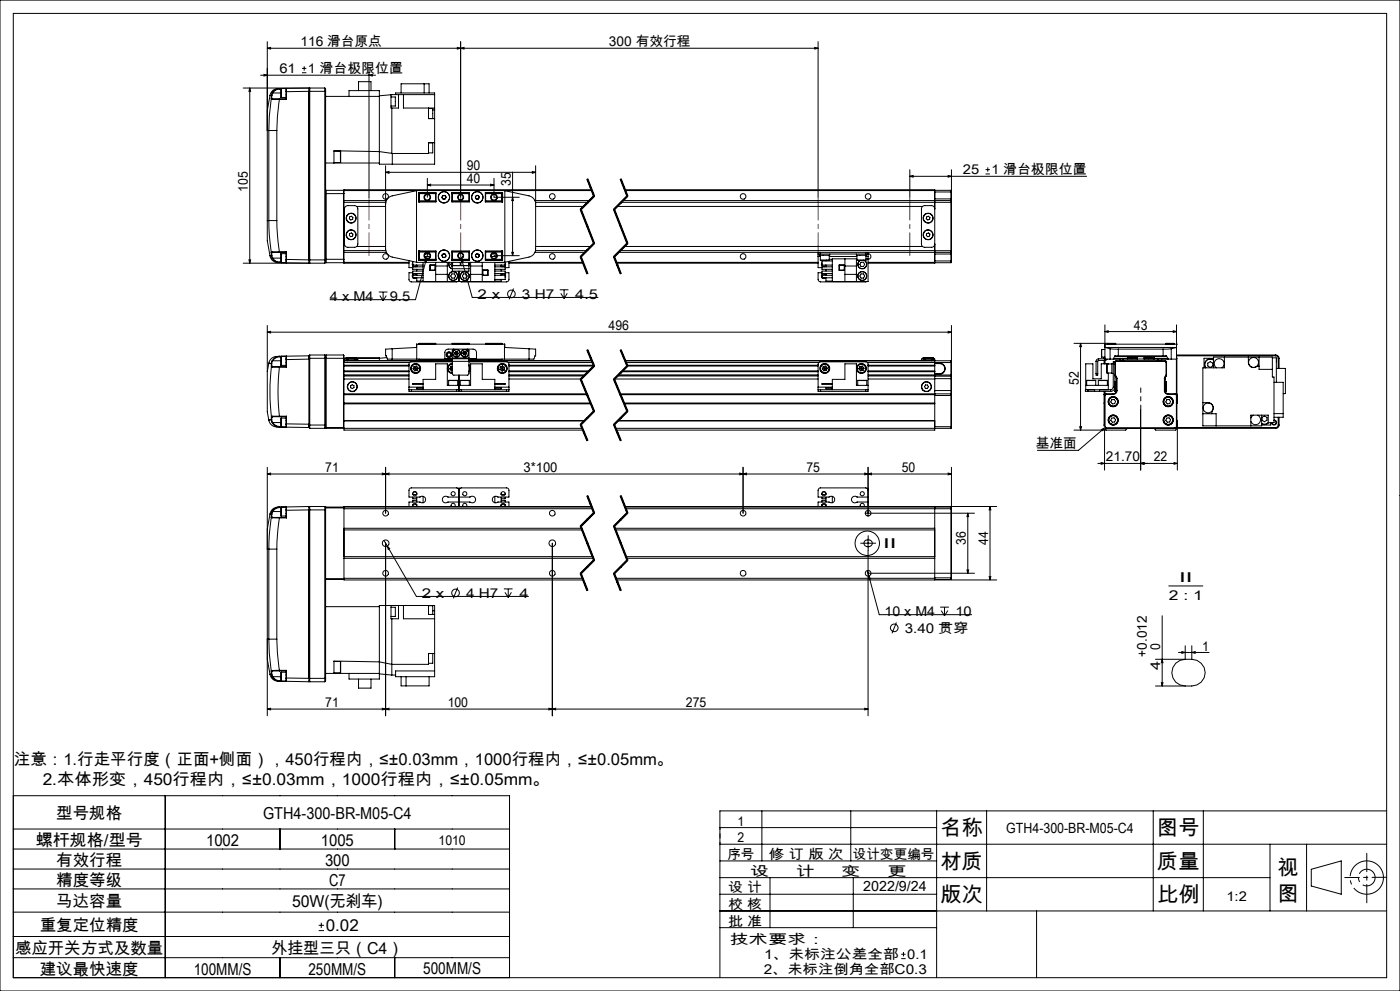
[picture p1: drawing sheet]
<svg xmlns="http://www.w3.org/2000/svg" width="420mm" height="297mm" viewBox="0 0 420 297" stroke-linecap="round" stroke-linejoin="round" font-family="sans-serif">
<g fill="none" stroke="#000" stroke-width=".3">
<path d="M0 0h420v297h-420zM4 4h412v289h-412zM80.2 14.5l1-.3v.5zM80.2 14.5h165.2M80.2 12.5v53.6M91.3 19.9v1.3M137.2 14.2l1 .3-1 .2zM138.2 12.5v46.6M138.2 14.5l1-.3v.5zM244.4 14.2l1 .3-1 .2zM245.4 12.5v46.6M73 26.4h24.4"/>
<path d="M74.9 26.4l.3 1h-.5zM74.9 26.4v52.5M78.2 22.5h34.5M79.2 22.3l1 .2-1 .3zM80.6 39.1h2.4M80.6 39.1v27M81 28.6l-.8 4.5v6h.4M81 28.6l.4 .1M81.4 29.5l-.6 5.4-.2 4.2M81.4 29.5l.3 .3M81.4 28.7v.8M81.5 29.4l.3 .2"/>
<path d="M81.5 29.4l-.1 .1M81.6 28.6l-.1 .8M81.6 28.6l-.2 .1M81.7 29.8h2.1M81.7 27.8l-.3 .9M81.7 27.8l.1 .1M81.8 29.6h2M81.8 29.6l-.1 .2M81.8 27.9l-.2 .7M81.8 27.9h2.5M83 39.1v27M83.8 26.5h-.2a2.53 2.53 0 0 0-2.6 2.1"/>
<path d="M83.8 29.8l-.6 5.2-.2 4.1M83.8 26.5l8.9-.1v1M83.8 29.6v.2M83.8 26.5l-1.1 .3-1 1M83.8 26.5v.2M83.8 26.7l-.8 .1-1.2 1.1M83.8 29.8h2.1M83.8 29.6h2M83.8 26.7h.5M84.3 26.5v2.7M84.3 26.5h1.5v3.1M84.3 29.2h1.5"/>
<path d="M85.8 26.6l.1-.1v1M85.8 27.5h.1M85.8 29.6l.1 .2M85.9 27.5v2.3M90.6 21.8h1.3M90.6 20.5h1.3M92.7 26.6l.2-.2v52.5l-.2-.3M92.7 27.4v50.5M92.7 27.4l-6.8 .1M92.7 27.4h5M97.4 26.4l.3 .2v.8M97.4 26.4v52.5"/>
<path d="M97.7 27.4v30.6M97.7 28.9h16.1M104.7 28.9v-1.7h9.1v22h16.6v-13.6M107.6 27.2v-2.7h3.7v2.7M110.7 22.5l1-.2v.5zM110.7 20.5v38.6M117.3 29.1h1.3v2.7h-1.3M117.3 28.4l-3.5 .3M117.5 32.4v13.6M118.7 28.4v-.5h11.7v5M119.6 28.4v4h-2.3v-4M120.3 27.9v-2.8h8.4v2.8"/>
<path d="M121 28.4v4h9.4M127.2 25.1v2.8M128.6 32.5h1.2v3M128.6 32.4v3.1l1.8 .1M129.8 32.9h.6M130.4 32.9v2.7M130.4 28.4h-13.1M97.7 58v19.7M97.7 48.9h16.1M97.7 58h5.5M97.8 57v21.7M97.8 57h5.2"/>
<path d="M97.8 57l-.1 .2M100.2 48.7h1.9M100.2 45.3h1.9M102.1 45.3v3.4M103 57v21.7M103 57l.2 .2M103.2 57.2v.8M103.2 57.1v.1M103.2 58v19.7M103.2 57.1h74.4M115.7 51.6l1-.2v.5zM115.7 49.7v24.9l.2 1 .5 .7 .8 .6 7.8 1.7"/>
<path d="M115.7 51.6h45M117.5 46h.2M117.5 46l-3.7-.6-13.6-.2v3.7M117.7 46v3.2M125 57.1l-7.8 1.7-1.1 1-.4 1.3M125 57.1v21.5M125 57.1h.1M125.6 57.7h5.2v2.8h-5.2zM125.7 58v2.5M125.7 58h5M125.8 57.9v2.5M125.8 57.9h5"/>
<path d="M125.8 57.9l-.1 .1M128.2 55.5l1-.3v.5zM128.2 53.4v5.7M128.2 55.5h20M128.6 42.8h1.2v3h-1.2M130.4 42.8h-1.8v3.2h-10.9M130.7 57.9v2.5M132.6 59.2l.4 .5M132.9 58.7l-.3 .5M133.4 58.6l-.5 .1M133.4 58.6l.4 .5M133.5 59.6l-.5 .1"/>
<path d="M133.8 59.1l-.3 .5M135.6 57.7h5.2v2.8h-5.2zM135.6 57.9h5.2M135.7 57.9v2.5M135.7 58h5M140.7 57.9v2.5M142.6 59.1l.2 .5M142.8 59.6l.6 .1M142.9 58.6l-.3 .5M142.9 58.6l.6 .1M143.5 58.7l.3 .5M143.8 59.2l-.4 .5"/>
<path d="M145.6 57.7h5.2v2.8h-5.2zM145.6 57.9h4.9M145.7 57.9v2.5M145.7 58h5M147.2 55.2l1 .3-1 .2zM148.2 53.4v5.7h7.6M150.5 57.9v2.6M150.5 57.9l.2 .1M150.7 58v2.5M151.3 57.1h.1M151.4 57.1l7.8 1.7 1.1 1 .4 1.3M151.4 57.1v21.5"/>
<path d="M153.8 59.1l.2 1h-.5zM153.8 51.6v25M159.7 51.4l1 .2-1 .3zM160.7 49.7v24.9l-.2 1-.5 .7-.8 .6-7.8 1.7M176 53.7l2 5.1M176.2 53.7l2 5.1-4 4 4 10.1-4 4 2 5.1M176.4 53.6l1 2.6M177.4 56.2l1 2.5zM177.4 56.9h-74.2v.2M178.1 58.6l-4 4M178.3 58.9l-4 4M186 53.7l2 5.1"/>
<path d="M186.2 53.7l2 5.1-4 4 4 10.1-4 4 2 5.1M186.4 53.6l2 5.1M187.4 56.9h93v2.7M188.1 58.6l-4 4M188.3 58.9l-4 4M272.9 52.8l1-.2v.5zM272.9 50.9v8.2M272.9 52.8h53.1M280.4 59.6v.5M280.4 59.6h5v.7M284.4 52.6l1 .2-1 .3zM285.3 57v3.1"/>
<path d="M285.3 57l.1 .5h-5M285.3 57l-97.8 .1M285.4 50.9v24.2M295.7 52.1h1.3M295.7 50.8h1.3M296.3 50.2v1.3M73 78.9h24.4M74.7 77.9h.5l-.3 1zM80.2 66.1v6l.8 4.6M80.2 66.1h.4M80.6 66.1l.2 4.3 .6 5.3M80.6 66.1h2.4"/>
<path d="M81 76.7a2.49 2.49 0 0 0 2.8 2M81.4 75.7l.1 .1M81.4 75.7v.9M81.4 76.6h.2M81.4 76.6l.3 .8M81.4 76.6l-.4 .1M81.5 75.8l.1 .8M81.6 76.6l.2 .8M81.7 75.5l-.3 .2M81.7 75.5l.1 .1M81.7 77.4a2.53 2.53 0 0 0 2.1 1.3M81.8 75.6h2"/>
<path d="M81.8 75.6l-.3 .2M81.8 77.4h-.1M81.8 77.4l.6 .6 1.4 .6M81.8 77.4h2.5M83 66.1l.2 4.1 .6 5.3M83.8 75.5h-2.1M83.8 75.5v.1M83.8 78.6v.1M83.8 75.6h2M83.8 75.5h2.1M83.8 78.7l2.1 .1M83.8 78.6h.5"/>
<path d="M84.3 76v2.7M84.3 76h1.5M85.8 77.7h.1M85.8 78.6l.1 .2M85.8 75.6v3.1h-1.5M85.9 77.7v1.1M85.9 75.5l-.1 .1M85.9 75.5v2.2M85.9 77.7l6.8 .2M92.7 77.9v1l-6.8-.1M92.7 77.9h5M97.7 77.7v.9l-.3 .3"/>
<path d="M97.7 77.7h5.5M97.7 78.6l.1 .1M97.8 78.7h5.2M103.2 72.9l.2 .6M103.2 78.6v.3h19.5M103.2 77.7v.9M103.2 78.6h.1M103.2 60.6h12.5M103.2 60.1h12.7M103.2 75.6h12.7M103.2 75.1h12.5M103.2 78.6h19.5"/>
<path d="M103.2 78.6l-.2 .1M103.4 62.2l-.2 .7M103.6 61.9l.5-.3h2.2a1.02 1.02 0 0 1 1.1 1v10.5a1.02 1.02 0 0 1-1.1 1h-1.9a1.02 1.02 0 0 1-1.1-1v-10.5zM104.9 70l.5-.2 .5 .4-.1 .5-.6 .2-.4-.3zM104.9 65l.5-.2 .5 .4-.1 .5-.6 .2-.4-.3zM107 61.9h8.7M107 73.9h8.7M122.7 78.1v2.1h1.1M123.8 78.7l-.1 .8 .5 .5M123.8 78.4v1M123.8 79.4h3.1M123.9 79.4a.61 .61 0 0 0 .5 .5 .61 .61 0 0 0 .6-.5v.6"/>
<path d="M125 78.6h26.3M125 79.7l-.4 .3M125.6 76.5h.1M125.6 78h.4M125.6 60.1h.1M125.6 75.6h.1M125.6 76.1h.1M125.6 75.2h5.2v2.8h-5.2zM125.7 75.2v2.5M125.7 77.7h5M125.7 77.7l.1 .2M125.8 75.4v2.5"/>
<path d="M125.8 77.9h5M125.8 60.4h5M125.8 75.4l-.1 .1h5M125.8 75.4h5M125.9 60.4v.1M125.9 75.2v.2M126 78h.1M126 77.9v.1M126.9 78.6v5.8h21.5v-5.8M126.9 77.9v.1M126.9 80h-3.1v.7h3.1M127.4 76.9h1.6"/>
<path d="M127.5 76.1h1.3M127.9 77.6v1l-.5-.1zM128.4 75.6l-3.8 14.2h-25.6M129 79.4h1.6v1.6h-1.6zM129 79.5h1.5v1.5h-1.5zM130.7 75.4v2.6M130.7 78.6v5.8M130.7 79.7h3.5M130.7 60.2h-5l.1 .2M132.6 76.4l.2 .6M132.8 77l.5 .2M133.1 76.1l-.5 .3"/>
<path d="M133.1 76.1l.5 .1M133.6 76.2l.1 .6M133.7 76.8l-.4 .4M134.2 78.6v5.8M134.7 78.6a1.34 1.34 0 0 0 1 1.9M134.8 78.6l-.1 .1a1.32 1.32 0 0 0 1 1.8M135.6 75.2h5.2v2.8h-5.2zM135.6 78.6l-.4 .6 .5 .7M135.6 77.9h5.2M135.6 60.4h5.2M135.6 75.4h5.2M135.7 75.4v2.6"/>
<path d="M135.7 78.6v1.9M135.7 77.7h5M135.7 60.2h5M135.7 75.5h5M135.8 79.6h2.3M135.8 78.6v1M136.2 77.9v.1M137.9 75.8l.5 1.7M138.1 78.6v1M138.3 79.6h2.3M138.3 78.6v1M138.4 77.5l.5 .9-.4 .1z"/>
<path d="M138.4 77.5l3.3 11.6h37.7M140.2 77.9v.1M140.6 78.6v1M140.7 78.7v1M140.7 78.9v.7M140.7 75.4v2.6M140.7 78.6v1.9M141.2 78.6v5.8M141.2 79.7h3.5M142.7 76.9l.5 .3M142.7 76.3v.6M143.2 76.1l-.5 .2"/>
<path d="M143.2 76.1l.5 .2M143.7 76.9l-.5 .3M143.7 76.3v.6M144.7 78.6v5.8M145.6 77.9h4.9M145.6 75.2h5.2v2.8h-5.2zM145.6 75.4l5.1 .1h-5M145.7 75.4v2.5M145.7 77.7h5M145.7 60.2h5l-5.1 .2M147.4 76.9h1.6M147.5 76.1h1.3"/>
<path d="M148.2 76.6h7.6M148.4 77.9v.1M148.4 78.7h3.2v.7M148.4 80h3.2v.7h-3.2M148.4 79.4h3.2M149.3 78h.1M149.3 78h1.5M149.3 77.9v.1M150.4 79.7l.3 .3M150.4 78.6h.1M150.5 75.2v2.7M150.7 75.2v2.5"/>
<path d="M150.7 60.1h.1M150.7 75.6h.1M150.7 76.1h.1M150.7 76.5h.1M150.7 77.7l-.2 .2M150.8 78.6l-.2 .1M151.1 78.6l.2 .1M151.4 78.6l.1 .1M151.4 78.6h-.1M151.5 79.4a.61 .61 0 0 1-.6 .5 .61 .61 0 0 1-.5-.5v.6M151.6 78.7l.1 .8-.6 .5M151.6 79.1v.3"/>
<path d="M152.7 78.9h22.2M152.7 78.3v1.9h-1.1M152.7 78.6h22.1M153.5 75.6h.5l-.2 1zM160.5 60.1h16.3M160.5 75.6h15M160.7 60.6h15.7M160.7 75.1h15.4M160.7 61.9h14.4M160.7 73.9h16.6M174 62.8l4 10.2M174 77l2 5.1"/>
<path d="M174.4 62.7l4 10.2M174.4 76.9l2 5.1M178.1 72.8l-4 4M178.3 73.1l-4 4M184 62.8l4 10.2M184 77l2 5.1M184.4 62.7l4 10.2M184.4 76.9l2 5.1M184.9 78.6h60.5M185 78.9h60.4M185.1 61.9h91.7M185.5 75.6h60.7"/>
<path d="M186.1 75.1h94.3v.5M186.9 60.1h98.4M187.3 73.9h89.5M188.1 72.8l-4 4M188.3 73.1l-4 4M245.4 76.1h.8M245.4 76.1v.8M245.4 75.6v.5M245.4 76.9v3.3h1.2M245.4 76.9h.7M245.9 76.1v.4h3v-.4M246.1 78h2.7"/>
<path d="M246.1 76.5v1.5M246.2 75.6v.5M246.2 75.6h13.5M246.2 76.1h13.5M246.6 78.7l-.1 .8 .5 .5M246.6 79.4a.61 .61 0 0 0 .6 .5 .61 .61 0 0 0 .6-.5M246.6 79.4h3.1M246.6 79.1v.3M247.8 79.7l-.4 .3M247.8 78v.2M247.8 79.4v.6M248.8 76.5v1.5"/>
<path d="M248.8 77.7h.9M248.8 76.9h8.3M249.7 78.2h-3.1v1.2M249.7 80h-3.1v.7h3.1M251.7 79.4h1.6v1.6h-1.6zM251.8 79.5h1.5v1.5h-1.5M253.5 77.6v6.8M253.5 79.7h3.4M256.9 76.1v.4h3v-.4M256.9 77.6v6.8M257.1 78h2.7M257.1 76.5v1.5"/>
<path d="M258.1 78a1.35 1.35 0 0 0-.5 2.1 1.35 1.35 0 0 0 2.1 0 1.35 1.35 0 0 0-.4-2.1M258.2 78a1.29 1.29 0 0 0-.5 2 1.29 1.29 0 0 0 2 0 1.29 1.29 0 0 0-.5-2M258.3 78.6h.7l.4 .6-.4 .7h-.7l-.3-.7zM259.7 76.1h.7M259.7 75.6h25.6M259.7 75.6v.5M259.8 76.5v1.5M259.8 77.6h.6M259.8 76.9h.6M260.4 76a.85 .85 0 0 1 .9 .9 .85 .85 0 0 1-.9 .8M260.4 76.1v.8M260.4 75.6v.5"/>
<path d="M260.4 76.9v7.5h-10.7v-6.8h7.4M260.4 78.6h20M278 70l.5-.2 .5 .4-.1 .5-.6 .2-.4-.3zM278 65l.5-.2 .5 .4-.1 .5-.6 .2-.4-.3zM280.4 62.6a.96 .96 0 0 0-1-1h-2a.96 .96 0 0 0-1 1v10.5a.96 .96 0 0 0 1 1h2a.96 .96 0 0 0 1-1M280.4 60.1v.5M280.4 78.6v.3h-20M280.4 75.1v.5M280.4 75.6v.5M280.4 60.6v14.5M280.4 76.1v2.5M280.4 78.2h5"/>
<path d="M280.4 76.1h5M280.4 75.1h5M280.4 78.7h4.9M285.3 60.1v15.5M285.3 75.6v3.1M285.3 60.1l.1 .2M285.4 60.3v.3h-99.1M285.4 75.1v.4M285.4 75.5v.6M285.4 78.2l-.1 .5M285.4 76.1v2.1M285.4 75.5l-.1 .1"/>
<path d="M80.2 99.6l1-.3v.5zM80.2 97.5v13.9M80.2 99.6h205.2M113.6 87.5h2.6M113.9 88.6l1 1.5M114.9 87.5v2.6M115.9 88.6l-1 1.5M123.8 81.7h-1.1v2.3l.7 .5 13.9-.1M123.8 82.5v.8h3.1M123.8 82.5h3.1M123.9 83.3a.73 .73 0 0 0 1.1 0v.9h1.9M124.1 83.3h.7"/>
<path d="M124.2 82l-.5 .4 .1 .8M124.6 82l.4 .3M125 82v.5a.61 .61 0 0 0-.6-.4 .61 .61 0 0 0-.5 .4M125 80.7v.5M126.9 81.2h-3.1v.8h3.1M130.7 82.2h3.5M135.6 82.1h.7l.4 .6-.4 .7h-.7l-.4-.7zM135.7 80.5v.8h5v-.8M135.7 80.5h5M137.7 81.3v3.1M139.1 82.1h.7l.4 .6-.4 .7h-.7l-.4-.7zM141.2 82.2h3.5"/>
<path d="M144.8 80.9h1.6v1.6h-1.6zM144.9 81v1.5M146.3 81v1.5M148.4 81.2h3.2v.8h-3.2M148.4 82.5h3.2v1.2h-3.2M150.4 82v.5a.61 .61 0 0 1 .5-.4 .61 .61 0 0 1 .6 .4M150.4 80.7v.5M150.4 83.7v.5h-2M150.7 82l-.3 .3M151.1 82l.6 .4-.1 .8M151.6 81.7h1.1l-.1 2.3-.7 .5-13.8-.1M151.6 82.5v.4"/>
<path d="M154.1 86.5l-1.3 3.2M167.9 86.9h2.6M168.2 87.9l1 1.6M169.2 86.9v2.6M170.2 87.9l-1 1.6M246.6 81.7h-1.2v2.2l.2 .3 .6 .3 13.9-.1M246.6 82.5a.61 .61 0 0 1 .6-.4 .61 .61 0 0 1 .6 .4M246.6 82.5v.8M246.6 83.3h3.1M246.6 82.5h3.1M246.6 82.5v.4M246.6 83.3a.73 .73 0 0 0 1.1 0"/>
<path d="M246.8 83.3h.7M247 82l-.5 .4 .1 .8M247.4 82l.4 .3M247.8 80.7v.5M247.8 82v.5M247.8 83.3v.9h1.9M249.7 81.2h-3.1v.8h3.1M253.5 82.2h3.4M258.3 82.1h.7l.4 .6-.4 .7h-.7l-.3-.7zM284.4 99.3l1 .3-1 .2zM285.4 97.5v14.9M331.5 99.4l1-.3v.5z"/>
<path d="M331.5 97.4v11.6M331.5 99.4h21.5M352 99.1l1 .3-1 .2zM353 97.4l-.1 20.6M80.2 111.4v12l.4 2.5M80.6 108.9h.1M80.6 108.9l.8 .1M80.6 108.9l-.4 2.5M81.4 109v.8M81.4 109.8a67.8 67.8 0 0 0 0 15.2M81.4 109.8l.3 .2M81.5 109l.1 .7"/>
<path d="M81.5 109h-.1M81.6 109.7l.2 .2M81.6 109.7l-.2 .1M81.7 110h2.1M81.7 108.1l-.3 .9M81.7 108.1h.1M81.8 108.1l-.3 .9M81.8 108.1h2.5M81.8 109.9h2M81.8 109.9l-.1 .1M83 106.8a2.44 2.44 0 0 0-2.4 2.1M83.8 110a64.1 64.1 0 0 0 0 14.7"/>
<path d="M83.8 109.9v.1M83.8 106.8a2.45 2.45 0 0 0-2.1 1.3M83.8 106.8h-.7M83.8 106.8v.1M83.8 106.9l-.8 .2-1.2 1M83.8 110h2.1M83.8 109.9h2M83.8 106.9h.5M84.3 106.8v2.7M84.3 106.8h1.5v3.1M84.3 109.5h1.5M85.8 106.9l.1-.2v1.1"/>
<path d="M85.8 107.8h.1M85.8 109.9l.1 .1M85.9 107.8v2.2M92.7 106.6v1M92.7 106.6v.8h11.1M92.7 107.6l-6.8 .2M92.7 107.6v19.5M92.7 106.6l-8.9 .2M92.9 106.4v22M92.9 106.4h4.5M92.9 106.4l-.2 .2M97.4 106.4v22"/>
<path d="M97.4 106.4l.3 .2M97.8 106.4l-.1 21M97.8 106.4v21.7M97.8 106.4h5.2M103 106.4v21.7M103 106.4l.2 11.6M103.2 118v.3M103.2 108.1h1.2M103.2 118.3v10.6h71.7M103.2 108.1h32.5M103.2 118.3h72.9M103.2 118h72.8"/>
<path d="M103.2 111.4h19.5M103.2 111.3h19.5M103.2 109.5h19.5M103.2 109.6h19.5M103.2 109.7h19.5M103.2 111.2h19.5M103.2 108.7h19.7M103.2 112.4h19.5M103.2 112.7h19.5M103.2 113.6h19.5M103.8 107.3h3.1M103.8 107.5l.1 .1"/>
<path d="M103.8 107.5h3.1M103.8 107.3v.2M104.2 108.1h.1M104.4 107.6h-1.1v.5M104.4 107.6h1.9M104.4 108.1h1.9M104.4 107.6v.5M105.2 115.6l.5-.3 .5 .3v.6l-.5 .2-.5-.2zM106.3 107.6h1.1v.5M106.3 108.1h29.4M106.3 107.6v.5M106.8 107.2h7v.9"/>
<path d="M106.9 107.5l-.1 .1M106.9 107.3v.2M116.1 107.2l-2.3 .2h-6.9M117.7 104.5l-2 .1v2h.2a.89 .89 0 0 0 .3 1 .89 .89 0 0 0 1 0h18.5M117.7 104.5v3.6M117.7 104.5l7.3-.4v-1h26.4v1l7.3 .4M122.7 116.8v.5h.7M122.7 116.8h.7M122.7 116v.8M122.7 116h4.2M123.4 116.8h13.5M123.4 117.3h13.5"/>
<path d="M123.4 116.8v.5M123.9 110.5l.5 .6M124.2 109.8l-.3 .7M124.2 109.8l.5 .7M124.7 110.5l-.3 .6M124.7 110.5l.4 .6M124.7 110.5h-.8M125 109.7l.4 .6M125 109.7l-.8 .1M125 109.7l-.3 .8M125 103.1v4.5M125.1 111.1h-.7"/>
<path d="M125.4 110.3l-.3 .8M125.4 110.3l-.7 .2M125.7 103h5M125.7 103v.1M125.7 107.6v.5M125.7 107.8h10M125.8 102.9h4.9v.2M125.8 102.9v.2M125.8 107.6v.5M125.8 102.9l-.1 .1M126.9 116.8v-3.1h3.8v-4.7h3.5v6.5h7v-6.5h3.5v4.7h3.7v3.1M126.9 116.1h-1.9v.4h1.9"/>
<path d="M126.9 115h-3.1l3.1 .1M133.5 107.6v-2a.96 .96 0 0 1 .9-1h7.5a.97 .97 0 0 1 1 1v2M133.5 107.5h2.2M134.6 114h2.7M134.6 114v1.5M134.9 110.5l.5 .6M135.3 109.8l-.4 .7M135.3 109.8l.4 .7M135.7 107.5v.8M135.7 107.3v.2M135.7 108.9a1.5 1.5 0 0 0-1.5 1.5 1.5 1.5 0 0 0 1.5 1.5M135.7 109.1a1.36 1.36 0 0 0-1.4 1.3 1.36 1.36 0 0 0 1.4 1.4"/>
<path d="M135.7 108.4l-12.7 .1-.3 .5v7M135.7 109.1a1.29 1.29 0 0 0-1.3 1.3 1.29 1.29 0 0 0 1.3 1.3M135.7 103.1v-.2h5v.2M135.7 107.3h5M135.7 107.5h5M135.7 108.3h5M135.7 108.3v3.6M135.7 109.8h-.4M135.7 111.1h-.3M135.7 110.5l-.3 .6M135.7 110.5h-.8M135.7 103h5"/>
<path d="M136.2 104.6l-.5 .5v2.2M136.4 105.8l.5 .1M136.4 105.8l.2 .5M136.6 106.3l.5 .1M136.7 105.3l-.3 .5M136.7 105.3l.6 .1M136.7 105.3l.2 .6M136.9 116.8h1.5M136.9 117.3h.8M136.9 105.9l-.3 .4M136.9 105.9l.2 .5M136.9 105.9l.6 .1"/>
<path d="M136.9 116.8v.5M137.3 114v1.5M137.3 105.4l.2 .6M137.3 105.4l-.4 .5M137.5 106l-.4 .4M137.7 117.3h.7M137.7 112.4v4.9M138.1 114h2.7M138.1 114v1.5M138.4 116.8h13.5M138.4 117.3h13.5M138.4 116.8v.5"/>
<path d="M138.9 105.8l.2 .5M138.9 105.8l.6 .1M139.1 106.3l.5 .1M139.2 105.3l-.3 .5M139.2 105.3l.6 .1M139.2 105.3l.3 .6M139.5 105.9l-.4 .4M139.5 105.9l.1 .5M139.5 105.9l.5 .1M139.8 105.4l.2 .6M139.8 105.4l-.3 .5M140 106l-.4 .4"/>
<path d="M140.2 104.6l.5 .5v2.2M140.7 107.5v.8M140.7 108.3v3.7l-.2 .4h-4.4l-.4-.5M140.7 107.3v.2M140.7 109.3l.1 .1a1.48 1.48 0 0 1-.1 2.1M140.7 109.5a1.3 1.3 0 0 1 0 1.8 1.44 1.44 0 0 0 0-1.7M140.7 108.4l11.7 .1 .3 .5v7M140.7 108.1h36.9M140.7 107.6h18M140.7 108.1h36.8M140.7 107.5h2.2M140.7 107.8h10"/>
<path d="M140.8 114v1.5M145.7 103h5M148.4 116.1h2v.4h-2M148.4 115h3.2l-3.2 .1M148.4 116h4.3M150 110.8l.6 .4M150.1 110l-.1 .8M150.1 110l.6 .5M150.5 102.9h-4.8v.2M150.5 102.9v.2M150.5 107.6v.5M150.5 102.9l.2 .1"/>
<path d="M150.7 110.5l.6 .4M150.7 110.5l-.1 .7M150.7 110.5l-.7 .3M150.7 103v.1M150.7 107.6v.5M150.7 109.7l-.6 .3M150.7 109.7l.7 .4M150.7 109.7v.8M151.3 110.9l-.7 .3M151.3 103.1v4.5M151.4 110.1l-.1 .8M151.4 110.1l-.7 .4"/>
<path d="M151.9 116.8h.8M151.9 116.8v.5M152.4 108.7h25.4M152.7 116.8v.5h-.8M152.7 116v.8M152.7 111.4h23.8M152.7 111.3h23.9M152.7 109.5h25.4M152.7 109.6h25.5M152.7 109.7h25.5M152.7 111.2h24M152.7 112.4h22.8"/>
<path d="M152.7 112.7h22.5M152.7 113.6h21.6M158.7 104.5l2 .1v2h-.2a.92 .92 0 0 1-.4 1 .92 .92 0 0 1-1 0h-.4M158.7 104.5v3.1M174 113.8l4 9.5M174.4 113.6l4 9.6M176 105l2 4.8M176.2 104.9l2 4.8M176.4 104.8l1 2.4M177.4 107.2l1 2.4zM178.1 109.6l-4 4M178.2 109.7l-4 4 4 9.6-4 4 2 4.7"/>
<path d="M178.3 109.8l-4 4M184 113.8l4 9.5M184.3 113.6h61.1M184.4 113.6l4 9.6M185.2 112.7h60.2M185.6 112.4h59.8M186 118h99.3M186 105l2 4.8M186.1 118.3h94.3M186.2 104.9l2 4.8-4 4 4 9.6-4 4 2 4.7M186.4 104.8l2 4.8M186.5 111.4h58.9"/>
<path d="M186.6 111.3h58.8M186.7 111.2h58.7M187.5 108.1h89.9M187.5 108.1h97.8M187.7 108.7h58M188.1 109.5h57.3M188.2 109.7h57.2M188.3 109.8l-4 4M245.4 116v-7l.5-.5 13.9-.1 .6 .6v8.3h-.7M245.4 116.8v.5h.8M245.4 116.8h.8M245.4 116v.8"/>
<path d="M245.4 109.6h-57.3l-4 4M245.4 116h4.3M246.2 116.8h13.5M246.2 116.8v.5M246.2 117.3h13.5M246.7 110.5l.4 .6M247 109.8l-.3 .7M247 109.8l.4 .7M247.4 110.5h-.7M247.4 110.5l-.3 .6M247.4 110.5l.5 .6M247.7 109.7l.5 .6"/>
<path d="M247.7 109.7l-.7 .1M247.7 109.7l-.3 .8M247.9 111.1h-.8M248.2 110.3l-.3 .8M248.2 110.3l-.8 .2M249.7 116.1h-1.9v.4h1.9M249.7 115h-3.1l3.1 .1M257.3 114h2.7M257.3 114v1.5M257.7 110.5l.4 .6M258 109.8l-.3 .7M258 109.8l.4 .7"/>
<path d="M258.4 110.5l-.3 .6M258.4 110.5l.5 .6M258.4 110.5h-.7M258.7 109.7l.5 .6M258.7 109.7l-.7 .1M258.7 109.7l-.3 .8M258.9 111.1h-.8M259.2 110.3l-.3 .8M259.2 110.3l-.8 .2M259.7 116.8h.7M259.7 116.8v.5M260 114v1.5"/>
<path d="M260.4 111.4h20M260.4 111.3h20M260.4 109.5h20M260.4 109.6h20M260.4 109.7h20M260.4 111.2h20M260.4 115.5h-3.5v-6.5h-3.4v4.7h-3.8v3.1M260.4 112.4h20M260.4 112.7h20M260.4 113.6h20M276.9 107.3h3M276.9 107.5l.1 .1"/>
<path d="M276.9 107.5h3M276.9 107.3v.2M277.4 107.6h-1v.5M277.4 108.1h3M277.4 107.6v.5M277.4 107.6h2M277.7 115.4h.5l.3 .5-.3 .5h-.6l-.2-.6zM279.4 107.6h1v4.8M279.4 107.6v.5M279.9 107.5v.1M279.9 107.5h.1M279.9 107.3v.2"/>
<path d="M280.4 113.6v4.7M280.4 112.7v.9M280.4 112.4v.3M280.4 118.3v10.6h-95.5M280.4 118.5h5M280.4 117h5M280.4 112.4h5M280.4 112.7h4.9M280.4 112h1.5M280.4 112.1h1.5M280.4 108.8h1.5M280.4 109h1.5"/>
<path d="M280.4 113.5h5M281.9 108.8a1.66 1.66 0 0 1 1.7 1.7 1.66 1.66 0 0 1-1.7 1.6M281.9 109a1.5 1.5 0 0 1 1.5 1.5 1.5 1.5 0 0 1-1.5 1.5M281.9 108.8v.2M281.9 112v.1M285.3 118v10.4M285.3 112.7v5.3M285.3 108.1v4.6M285.3 108.1l.1 .6h-25.2M285.3 118l.1 .2M285.4 118.2v.3M285.4 117v1.2"/>
<path d="M285.4 112.4v.2M285.4 112.6v.9M285.4 113.5v3.5M285.4 118.5v9.4M285.4 112.6l-.1 .1M324.2 102.9v26M324.2 102.9l.2 1h-.5zM325.7 116.8l-.1 .5h.8M325.7 116.8h7.5M325.7 115.5h6.8M326 114h2.7M326 114v1.5"/>
<path d="M326.4 117.3h2M326.4 116.8v.5M328.4 117.3h1.4M328.4 116.8v.5M328.7 114v1.5M328.8 111.9v.5h.5v-.5M328.8 108.3h.5M328.8 111.9h.5M328.8 108.3v3.6M329.3 108.3v3.6M329.5 114h2.7M329.5 114v1.5"/>
<path d="M329.6 107.5l-.7 .4-.1 .4M329.6 108l-.3 .3M329.6 107.5h1.9M329.6 107.5v.5M329.8 117.3h3.4M329.8 116.8v.5M330.5 104.7v2.3M330.5 107h1M330.5 104.7h1M331.2 107.4h.3M331.2 107.4v.1M331.2 108v1"/>
<path d="M331.2 117.3v10.1M331.3 107l-.1 .4M331.4 108v1M331.4 117.3v.8M331.4 118.5v9.4M331.4 118.5h.1M331.4 107v.5M331.5 118l-.3 .3M331.5 103.1h.1M331.5 118h2.5M331.5 107.6h1.5M331.5 103.1h21.5"/>
<path d="M331.5 117.3v.7M331.5 118.5v9.4M331.9 118.2l-.4 .3M331.9 118.2l-.3-.1-.2 .4M331.9 118.2h2.1M332.1 109.1v2.7zM332.1 107.6l-.5 .4h-2M332.1 111.8h1.5M332.2 103h2.5M332.2 103v.1M332.2 114v1.5M332.2 103l.2-.1v.2"/>
<path d="M332.5 109v.1M332.5 111.8v5M333 104.5l2.5 .1M333 107.6h1M333 104.5l-1.5-.4h21.5l-1.6 .4M333 104.5v3.1M333.2 116.8v.5M333.5 119.8l.7-.1 .5 .6-.3 .7h-.7l-.5-.5zM333.6 109.1l-3.2-.1v4.5h-2.5v-4.5h-2.2v7.8M334 108.9h-.4v3h.4M334 116l-.2 .4-.6 .4M334 107.6h2"/>
<path d="M334 116h.5M334 109.2h.5M334 109.2v6.8M334 118v.2M334 107.5h4.2M334.5 108.7v-.3h-.5v.8M334.5 116a1.33 1.33 0 0 1-1.3 1.3M334.5 108.7h.1M334.5 108.7v7.3M334.6 114.4v3M334.6 102.9h-12.4M334.6 114.4h.2"/>
<path d="M334.6 117.4h.2M334.6 106.9h15.2M334.6 102.9v.2M334.6 106.6v.3M334.6 102.9l.1 .1M334.6 112.4l.1 .2M334.6 112.7l.4 .8M334.6 112.4v.3M334.6 108.7v3.7M334.7 112.8l.2 .5-.1 4.1M334.7 106.6l-.1 .3M334.7 112.6l.4 .9"/>
<path d="M334.7 103v.1M334.7 112.6l-.1 .1M334.8 114.4l.1 .1M334.8 114.4v3M335 108.1l-.5 .2v.4M335 108.3l-.4 .4M335 117a.96 .96 0 0 1-1 1M335 108.1h14.5M335 117h.1M335 113.5h.1M335 108.3h14.5M335 108.1v.2"/>
<path d="M335 113.5v3.5M335.1 117a1.09 1.09 0 0 1-1.1 1.2M335.1 113.5v3.5M335.5 106.6h-.3a.99 .99 0 0 0-1.2 1M335.5 104.6h13.4M335.5 106.6h13.4M335.5 104.6v2M336 107.6v.5h1M336 107.6h1M336.2 108.1h.1M337 107.6h10.5M337 108.1h.2"/>
<path d="M337 107.6v.5M338.2 107.3h3M338.2 107.5l.1 .1M338.2 107.5h3M338.2 107.3v.2M341.2 107.5l-.1 .1M341.2 107.3v.2M343.2 107.3h3M343.2 107.5l.1 .1M343.2 107.5h3M343.2 107.3v.2M346.2 107.5l-.1 .1"/>
<path d="M346.2 107.5h4.2M346.2 107.3v.2M347.5 107.6h1M347.5 108.1h-.3M347.5 107.6v.5M348.2 108.1h.1M348.5 107.6v.5h-1M348.5 107.6h1.9M348.9 106.6h.3a.99 .99 0 0 1 1.2 1M348.9 104.6v2M349.3 117a1.09 1.09 0 0 0 1.1 1.2M349.3 117h.2"/>
<path d="M349.3 113.5h.2M349.3 113.5v3.5M349.4 108.1l.5 .2 .1 .4M349.5 108.3l.3 .4M349.5 117a.96 .96 0 0 0 .9 1M349.5 108.1v.2M349.5 113.5v3.5M349.6 114.4l-.1 .1M349.6 114.4v3M349.6 114.4h.2M349.6 117.4h.2M349.7 112.6l-.4 .9"/>
<path d="M349.7 103h2.5M349.7 103v.1M349.7 112.6l.1 .1M349.7 112.8l-.2 .7 .1 3.9M349.7 106.6l.1 .3M349.8 112.7l-.3 .8M349.8 112.4l-.1 .2M349.8 112.4h.2M349.8 108.7h.2M349.8 108.7v3.7M349.8 114.4v3M349.8 102.9h2.3"/>
<path d="M349.8 102.9v.2M349.8 106.6v.3M349.8 102.9l-.1 .1M350 112.4l-.2 .3M350 108.7v3.7M350 119.8l.7-.1 .5 .6-.3 .7h-.7l-.5-.5zM350.4 107.6h1M350.4 118h2.6M350.4 118.2h2.2M350.4 118v.2M351.4 104.5l-2.5 .1M351.4 107.6h1.6"/>
<path d="M351.4 104.5v3.1M352.1 102.9v.2M352.1 102.9l.1 .1M352.2 103v.1M352.6 118.2l.2-.1 .3 .4M352.6 118.2l.3 .3M352.9 118.5v9.4M352.9 118.5h.2M353 118l.2 .2-.1 2.7M353 103.1h.1M353 107l.1 .4M353 107.4h.1"/>
<path d="M353 106.4h29.7M353 106.6h29.7M353.1 107.4v10.7M353.1 118.5v9.4M362.3 108.8l.8-.4 .7 .4v.9l-.7 .4-.8-.4zM364.1 107.9a1.69 1.69 0 0 0-2.2 .1 1.69 1.69 0 0 0-.2 2.2 1.67 1.67 0 0 1 .2-2.1 1.67 1.67 0 0 1 2.2-.2M364.1 107.4h-2.9v2.8M364.1 110.2v-3.2h17.6v6h.5v13.7h-1.7M364.9 110.2a1.5 1.5 0 0 1-.3-2.2 1.5 1.5 0 0 1 2.3 0 1.5 1.5 0 0 1-.3 2.2M367.3 107v3.2h-6.4v17.4h17.6v-3.2M374.5 107v1.6a1.56 1.56 0 0 0 1 1.5 1.56 1.56 0 0 0 1.7-.4h.5M377.7 107v3.7h4"/>
<path d="M381.7 107.2h1.2v7.4M382.2 114.6h2.8v10.5h-2.8M382.7 106.6l.4 .1 .4 .7M382.7 106.4a1.02 1.02 0 0 1 1 1M382.7 106.4v.2M382.9 107.8v.6M382.9 110.4h2.7v7.6h-.6M383.5 107.4h.2M383.5 107.4v3M383.7 107.4v3M80.6 125.9a2.52 2.52 0 0 0 2.4 2.1M80.6 125.9h.1"/>
<path d="M81.4 125.8h.1M81.4 125.8l.3 .9M81.4 125.8l-.8 .1M81.4 125l.2 .1M81.4 125v.8M81.5 125.8l.3 .8M81.6 125.1l-.1 .7M81.7 124.7h2.1M81.7 124.7l-.3 .3M81.7 124.7l.1 .2M81.7 126.7a2.56 2.56 0 0 0 2.1 1.3M81.8 126.6l-.1 .1"/>
<path d="M81.8 126.6l.5 .7 1.5 .5M81.8 126.6h2.5M81.8 124.9h2M81.8 124.9l-.2 .2M83.1 128h.7M83.8 124.7v.2M83.8 127.8v.2M83.8 127.8h.5M83.8 124.7h2.1M83.8 128l8.9 .1M83.8 124.9h2M84.3 125.3v2.7"/>
<path d="M84.3 125.3h1.5M85.8 127h.1M85.8 124.9v2.9M85.8 127.8l-1.5 .2M85.9 127v1l-.1-.1M85.9 124.7l-.1 .2M85.9 124.7v2.3M85.9 127l6.8 .1M92.7 127.1v1M92.7 128.1l.2 .3M92.9 128.4h4.5M97.7 127.4h-5v.7"/>
<path d="M97.7 127.4v1h77M97.7 128.1l-.3 .3M97.8 128.1h5.2M97.8 128.1l-.1 .2M103 128.1l.2 .2M103.2 120.8h74M103.2 121h74.1M103.2 126.1h72.1M103.2 126h72.2M174 127.3l2 4.8M174.4 127.2l2 4.8M178.1 123.1l-4 4"/>
<path d="M178.3 123.4l-4 4M184 127.3l2 4.8M184.4 127.2l2 4.8M184.6 128.4h100.7M185.3 126.1h95.1M185.4 126h95M187.1 120.8h93.3M187.3 121h93.1M188.1 123.1l-4 4M188.3 123.4l-4 4M280.4 127.9h5M285.4 127.9l-.1 .5"/>
<path d="M323.9 127.9h.5l-.2 1zM329.4 138.9h23.8M330.3 138.6l1.1 .3-1.1 .2zM330.4 128.7l1-.4-.6 .8zM331.2 127.4l.2 .5M331.2 127.4h.2M331.2 120.8l.2 .1M331.4 128.3l-7.9 6.7h-12.3M331.4 127.9l.5 .5M331.4 127.9h.1M331.5 127.9l.4 .3M331.9 128.9l-.5-.5v12.5"/>
<path d="M331.9 128.4h20.7M331.9 128.2h20.7M331.9 128.2v.2M333.5 125.3l.7-.1 .5 .6-.3 .7h-.7l-.5-.5zM338.2 128.4l-.5 .5h-15.5M342.2 138.9l1-.3v.5zM342.2 122.8v18.1M346.2 128.4l.5 .5h6l.5-.5h29.5M350 125.3l.7-.1 .5 .6-.3 .7h-.7l-.5-.5zM352.2 138.6l1 .3-1 .2zM352.6 128.2v.2M352.9 127.9l-.3 .3"/>
<path d="M352.9 127.9h.2M353.1 127.9l-.5 .5M353.1 125.9l.1 15M353.2 128.1h29.5M360.9 120.7h1.5a1.58 1.58 0 0 1 1.5 .9 1.58 1.58 0 0 1-.3 1.7v.7M360.9 124h3.9v3.6M376 124.4l-.8 .9M377.3 124.4a1.51 1.51 0 0 1 .4 2.5 1.51 1.51 0 0 1-2.5-.6M378.6 125.1l.7-.4 .8 .4v.8l-.8 .5-.7-.5zM380.5 126.7v-2.3h-5.3v3.2M380.5 126.7a1.64 1.64 0 0 1-2 .2M380.6 126.7a1.65 1.65 0 0 1-2.1 .3"/>
<path d="M381.2 126.7v.7h-2.7M382.2 125.9a.77 .77 0 0 1 .8 .7 .77 .77 0 0 1-.7 .8 .77 .77 0 0 1-.8-.7M382.2 126a.62 .62 0 0 1 .6 .6 .62 .62 0 0 1-.5 .6 .62 .62 0 0 1-.7-.5M382.2 124h2.8M382.7 128.1v.3M383.5 127.4l-.4 .6-.4 .1M383.5 127.4h.2M383.5 125.1v2.3M383.7 127.4a1.02 1.02 0 0 1-1 1M383.7 125.1v2.3M80.2 142.1l1-.3v.5zM80.2 142.1h205.2"/>
<path d="M80.2 140v74.5M81 154.1l-.8 4.5v6h.4M81 154.1h.4M81.4 155l-.6 5.3-.2 4.3M81.4 155l.3 .2M81.4 154.1v.9M81.5 154.9l-.1 .1M81.5 154.9l.3 .2M81.6 154.1l-.1 .8M81.6 154.1h-.2M81.7 155.2h2.1M81.7 153.2l-.3 .9"/>
<path d="M81.7 153.2l.1 .1M81.8 155.1h2M81.8 155.1l-.1 .1M81.8 153.3l-.2 .8M81.8 153.3h2.5M83.8 152h-.2a2.53 2.53 0 0 0-2.6 2.1M83.8 155.2l-.6 5.3-.2 4.1M83.8 155.1v.1M83.8 152l-1.1 .2-1 1M83.8 152v.1M83.8 152.1l-.8 .2-1.2 1M83.8 155.2h2.1"/>
<path d="M83.8 155.1h2M83.8 152.1h.5M84.3 152v2.7M84.3 152l1.5 .1M84.3 154.7h1.5M85.8 152.9h.1M85.8 155.1l.1 .1M85.8 152.1v3M85.9 151.9v1M85.9 151.9l6.8-.1v1M85.9 151.9l-.1 .2M85.9 152.9v2.3"/>
<path d="M85.9 151.9l-2.1 .1M92.7 152.8v50.5M92.7 152.8l-6.8 .1M92.7 152.8h5M92.9 151.8v52.5M92.9 151.8h4.5M92.9 151.8l-.2 .3M97.4 151.8v52.5M97.4 151.8l.3 .3M97.7 152.1h.1M97.7 152.1v51.2M97.7 152.1h5.5"/>
<path d="M97.7 152.2h5.5M103.2 158.3h71.2M103.2 158.8h71.4M103.2 152.5h74.5M103.2 152h74.3M114.7 141.8l1 .3-1 .2zM115.7 142.1l1-.3v.5zM115.7 140v13.8M122.7 151.8v-1.3h3.2a1.03 1.03 0 0 0 1.5-.1 1.03 1.03 0 0 0 0-1.4 1.03 1.03 0 0 0-1.5 0h-3.2l.1-2.5 .5-.3h13.8l.4 .2 .2 .6 .2-.6 .4-.2h13.8l.5 .3 .1 2.5h-3.3a1.03 1.03 0 0 0-1.4 0 1.03 1.03 0 0 0 0 1.4 1.03 1.03 0 0 0 1.4 .1h3.3v1.3M123.8 147.8v.3M123.8 149v.5h1.2M123.8 151.3v.4"/>
<path d="M123.9 151.2h1.1M123.9 148.2h1.1M123.9 151.8a.61 .61 0 0 1 .5-1 .61 .61 0 0 1 .6 1M124.1 147.4h.7M125 147.8v.3M125 149v1.5M125 151.3v.4M125 150h-1.2v.5M126.9 148.8v1.9M132.9 149.2a1.35 1.35 0 0 1 1.5-.2h6.5a1.03 1.03 0 0 1 1.5 0 1.03 1.03 0 0 1 0 1.4 1.03 1.03 0 0 1-1.5 .1h-6.5a1.02 1.02 0 0 1-1.3-.1 1.02 1.02 0 0 1-.2-1.2zM135.4 151.8a.61 .61 0 0 1 .5-1 .61 .61 0 0 1 .6 1M137.3 146.3h.8"/>
<path d="M137.7 146.3v5.5M138.9 151.8a.61 .61 0 0 1 .5-1 .61 .61 0 0 1 .5 1M148.4 148.8v1.9M150.4 147.8v.3M150.4 149v1.5M150.4 151.3v.4M150.4 150h1.2v.5M150.4 151.2h1.1M150.4 148.2h1.1M150.4 151.8a.61 .61 0 0 1 .5-1 .61 .61 0 0 1 .5 1M151.6 147.8v.3M151.6 149v.5h-1.2"/>
<path d="M151.6 151.3v.4M174 157.8l4 10.1M174.4 157.6l4 10.2M176 148.7l2 5.1M176.2 148.6l2 5.1-4 4 4 10.2-4 4 2 5.1M176.4 148.6l2 5M177.4 151.8h-74.2v22h71.7M178.1 153.6l-4 4M178.3 153.8l-4 4M184 157.8l4 10.1M184.4 157.6l4 10.2M184.4 158.3h96"/>
<path d="M184.6 158.8h95.8M186 148.7l2 5.1M186.2 148.6l2 5.1-4 4 4 10.2-4 4 2 5.1M186.4 148.6l2 5M187.4 151.8h111.6M187.5 152h97.8M188.1 153.6l-4 4M188.3 153.8l-4 4M221.9 141.8l1 .3-1 .2zM222.9 140v13.8M222.9 142.1l1-.3v.5zM246.6 147.8v.3"/>
<path d="M246.6 149v.5h1.2M246.6 151.3v.4M246.6 151.2h1.2M246.6 148.2h1.2M246.7 151.8a.61 .61 0 0 1 .5-1 .61 .61 0 0 1 .5 1M246.8 147.4h.7M247.8 147.8v.3M247.8 149v1.5M247.8 151.3v.4M247.8 150h-1.2v.5M249.7 148.8v1.9M258.2 151.8a.61 .61 0 0 1 .5-1 .61 .61 0 0 1 .5 1"/>
<path d="M259.4 141.8l1 .3-1 .2zM259.6 153.8h32.7M260.1 146.3h.3M260.4 142.1l1-.3v.5zM260.4 147l-.1-.5-.5-.3h-13.8l-.4 .2-.2 .4v2.2h3.3a1.03 1.03 0 0 1 1.4 0 1.03 1.03 0 0 1 0 1.4 1.03 1.03 0 0 1-1.4 .1h-3.3v1.3M260.4 149h-3.2a1.03 1.03 0 0 0-1.5 0 1.03 1.03 0 0 0 0 1.4 1.03 1.03 0 0 0 1.5 .1h3.2M260.4 140v14.7M280.4 151.8v22M284.4 141.8l1 .3-1 .2zM285.3 152v21.7M285.3 152l.1 .5h-97.7M285.4 140v33.2"/>
<path d="M290.3 153.8l.3 1h-.5zM290.3 153.8v18M297 151.8l.3 1h-.5zM297 151.8v22M80.6 164.6h2.4M80.6 164.6v27M83 164.6v27M97.7 173.5h5.5M97.7 173.4h5.5M103.2 173.3h71.6M103.2 167.3h74.8M103.2 166.8h74.6"/>
<path d="M115.2 162l1 1.7M115.7 162.8v51.7M116.2 163.7l.7 .7-.4 .3zM116.2 163.7l8.7 15h33.6M137.3 176.1l-1.3 3.2M151.2 176.5h2.6M151.5 177.5l1 1.6M152.5 176.5v2.6M153.4 177.5l-.9 1.6M165.7 162.8v51.7M174 171.9l2 5.1M174.4 171.8l2 5.1"/>
<path d="M178.1 167.8l-4 4M178.3 168l-4 4M184 171.9l2 5.1M184.4 171.8l2 5.1M184.7 173.3h95.7M185 173.8h114M187.8 166.8h92.6M188 167.3h92.4M188.1 167.8l-4 4M188.3 168l-4 4M259.2 162.8h2.5M259.5 162.1a1.19 1.19 0 0 1 1.6-.2 1.19 1.19 0 0 1 .3 1.6 1.19 1.19 0 0 1-1.6 .2 1.19 1.19 0 0 1-.3-1.6z"/>
<path d="M260.2 171l.5 1.6M260.4 165.1v49.4M260.4 161.6v2.5M260.4 171.8h31.9M260.7 172.6l.5 .9-.5 .2zM260.7 172.6l3.1 11.6h27.7M280.4 173.2h5M280.4 173.7h4.9M285.4 173.2l-.1 .5M290.1 170.8h.5l-.3 1zM296.8 172.8h.5l-.3 1zM350.6 175.6h10.3"/>
<path d="M80.6 191.6l.2 4.2 .6 5.4M80.6 191.6h2.4M80.6 191.6h-.4v6l.8 4.5M83 191.6l.2 4 .6 5.3M97.7 181.8h16.1M100.2 198.3h1.9M102.1 198.3v3.3M117.3 182h1.3v2.7h-1.3M117.3 181.5v4h2.3v-4M117.5 185.5v16.8M121 181.5v4h9.4M128.6 181.5v2.6h1.8"/>
<path d="M129.8 195.9v2.9h-1.2M129.8 181.5v2.6M129.8 183.1h.6M130.4 183.1v1M130.4 183.1v-1.6h-16.6v22h-9.1v-1.7M130.4 195.9h-1.8v3.2h-11.1l-3.7-.7-13.6-.3v3.7M130.4 184.1v18.7h-11.7v-1.7h11.7M268.9 186.5l-1.3 3.3M282 182h2.7M282.4 183l1 1.6M283.4 182v2.6M284.3 183l-.9 1.6"/>
<path d="M348.7 197.6l.2 1h-.5zM348.7 184.5v21.1M353.6 195.5h9.1M354.5 195.3l1.1 .2-1.1 .3zM355.6 193.5v4.1h-9M357.5 195.5l1.1-.2v.5zM357.5 193.5v4.1M80.2 212.5l1-.2v.5zM80.2 212.5h180.2M81 202.1a2.59 2.59 0 0 0 2.8 2M81.4 201.2l.1 .1M81.4 201.2v.8"/>
<path d="M81.4 202l.2 .1M81.4 202l.3 .9M81.4 202l-.4 .1M81.5 201.3l.1 .8M81.6 202.1l.2 .7M81.7 200.9l-.3 .3M81.7 200.9l.1 .2M81.7 202.9a2.53 2.53 0 0 0 2.1 1.2M81.8 201.1h2M81.8 201.1l-.3 .2M81.8 202.8l-.1 .1M81.8 202.8l.6 .7 1.4 .5"/>
<path d="M81.8 202.8h2.5M83.8 200.9h-2.1M83.8 200.9v.2M83.8 204v.1M83.8 200.9h2.1M83.8 201.1h2M83.8 204.1l2.1 .1M83.8 204h.5M84.3 201.5v2.6M84.3 201.5h1.5M85.8 203.2h.1M85.8 201.1v3h-1.5"/>
<path d="M85.8 204l.1 .2M85.9 203.2v1M85.9 200.9l-.1 .2M85.9 200.9v2.3M85.9 203.2l6.8 .1M92.7 203.3v1l-6.8-.1M92.7 203.3h5M92.7 204.1l.2 .2M92.9 204.3h4.5M97.7 203.3v.8l-.3 .2M97.7 201.8h16.1M100.2 201.6h1.9"/>
<path d="M107.6 203.5v2.7h3.7v-2.7M113.8 202l3.7 .3M114.7 212.3l1 .2-1 .3zM115.7 212.5l1-.2v.5zM117.5 202.3h1.2M120.3 202.8v2.8h8.4v-2.8M121.8 202.8v2.8M164.7 212.3l1 .2-1 .3zM165.7 212.5l1-.2v.5zM259.4 212.3l1 .2-1 .3zM348.4 204.6h.5l-.2 1zM355.6 205.6a4 4 0 0 1-4.1-4 4 4 0 0 1 4.1-4h1.9a4 4 0 0 1 4.1 4 4 4 0 0 1-4.1 4h-10.9"/>
<path d="M4 238.5h148.9v54.5M49.6 238.5v54.5M4 248.5h148.9M4 254.5h148.9M84 248.5v6M118.4 248.5v6M216 253h200M216 248h65M216 258h65M228.6 243v15M255.2 243v15M281 243v50"/>
<path d="M296 243v30M346 243v30M361 243v30M381 253v20M392 253v20M416 243h-200v50M4 260.5h148.9M4 266.4h148.9M4 273.4h148.9M95.6 278.9h1.6M95.6 277.3h1.6M96.4 276.5v1.6"/>
<path d="M216 278h65M216 273h200M216 263h165M216 268h65M231 263v15M256 263v15M311 273v20M393.4 260.5l9-2.5v10l-9-2.5zM4 280.7h148.9M4 287h148.9M84 287v6M118.4 287v6"/>
<path d="M270.4 287.3h1.3M270.4 286h1.3M271 285.3v1.3"/>
<circle cx="115.7" cy="58.9" r=".85"/>
<circle cx="128.2" cy="59.1" r="1.02"/>
<circle cx="128.2" cy="59.1" r=".82"/>
<circle cx="133.2" cy="59.1" r="1.72"/>
<circle cx="133.2" cy="59.1" r="1.68"/>
<circle cx="138.2" cy="59.1" r=".9"/>
<circle cx="138.2" cy="59.1" r=".74"/>
<circle cx="143.2" cy="59.1" r="1.67"/>
<circle cx="143.2" cy="59.1" r="1.72"/>
<circle cx="148.2" cy="59.1" r=".82"/>
<circle cx="148.2" cy="59.1" r="1.02"/>
<circle cx="165.7" cy="58.9" r=".84"/>
<circle cx="222.9" cy="58.9" r=".85"/>
<circle cx="260.4" cy="58.9" r=".85"/>
<circle cx="105.3" cy="70.4" r="1.5"/>
<circle cx="105.3" cy="65.4" r="1.5"/>
<circle cx="105.3" cy="65.4" r="1.42"/>
<circle cx="105.3" cy="70.4" r="1.42"/>
<circle cx="115.7" cy="76.9" r=".85"/>
<circle cx="128.2" cy="76.6" r="1.02"/>
<circle cx="128.2" cy="76.6" r=".82"/>
<circle cx="133.2" cy="76.6" r="1.67"/>
<circle cx="133.2" cy="76.6" r="1.72"/>
<circle cx="138.2" cy="76.6" r=".74"/>
<circle cx="138.2" cy="76.6" r=".9"/>
<circle cx="143.2" cy="76.6" r="1.69"/>
<circle cx="143.2" cy="76.6" r="1.72"/>
<circle cx="148.2" cy="76.6" r=".82"/>
<circle cx="148.2" cy="76.6" r="1.02"/>
<circle cx="165.7" cy="76.9" r=".84"/>
<circle cx="222.9" cy="76.9" r=".85"/>
<circle cx="278.4" cy="70.4" r="1.5"/>
<circle cx="278.4" cy="65.4" r="1.5"/>
<circle cx="278.4" cy="65.4" r="1.42"/>
<circle cx="278.4" cy="70.4" r="1.42"/>
<circle cx="135.9" cy="82.7" r="1.3"/>
<circle cx="135.9" cy="82.7" r="1.35"/>
<circle cx="139.4" cy="82.7" r="1.35"/>
<circle cx="139.4" cy="82.7" r="1.3"/>
<circle cx="153.4" cy="88.1" r="1.14"/>
<circle cx="258.7" cy="82.7" r="1.3"/>
<circle cx="258.7" cy="82.7" r="1.35"/>
<circle cx="105.7" cy="115.9" r="1.5"/>
<circle cx="105.7" cy="115.9" r="1.42"/>
<circle cx="124.7" cy="110.4" r="1.3"/>
<circle cx="124.7" cy="110.4" r="1.51"/>
<circle cx="124.7" cy="110.4" r="1.35"/>
<circle cx="134.7" cy="106.3" r=".75"/>
<circle cx="134.7" cy="106.3" r=".49"/>
<circle cx="134.7" cy="106.3" r=".84"/>
<circle cx="136.9" cy="105.9" r="1.1"/>
<circle cx="137" cy="105.9" r="1.16"/>
<circle cx="139.4" cy="105.9" r="1.15"/>
<circle cx="139.4" cy="105.9" r="1.1"/>
<circle cx="150.7" cy="110.4" r="1.29"/>
<circle cx="150.7" cy="110.4" r="1.5"/>
<circle cx="150.7" cy="110.4" r="1.35"/>
<circle cx="247.4" cy="110.4" r="1.51"/>
<circle cx="247.4" cy="110.4" r="1.36"/>
<circle cx="247.4" cy="110.4" r="1.29"/>
<circle cx="258.4" cy="110.4" r="1.3"/>
<circle cx="258.4" cy="110.4" r="1.51"/>
<circle cx="258.4" cy="110.4" r="1.35"/>
<circle cx="277.9" cy="115.9" r="1.43"/>
<circle cx="277.9" cy="115.9" r="1.51"/>
<circle cx="376.1" cy="108.6" r="1.49"/>
<circle cx="333.9" cy="125.9" r="1.52"/>
<circle cx="333.9" cy="120.4" r="1.52"/>
<circle cx="333.9" cy="120.4" r="1.38"/>
<circle cx="333.9" cy="125.9" r="1.37"/>
<circle cx="334" cy="120.4" r="1.32"/>
<circle cx="334" cy="125.9" r="1.32"/>
<circle cx="350.5" cy="125.9" r="1.52"/>
<circle cx="350.5" cy="120.4" r="1.52"/>
<circle cx="350.5" cy="120.4" r="1.38"/>
<circle cx="350.5" cy="125.9" r="1.37"/>
<circle cx="350.5" cy="120.4" r="1.33"/>
<circle cx="350.5" cy="125.9" r="1.33"/>
<circle cx="350.5" cy="120.4" r="1.5"/>
<circle cx="350.5" cy="125.9" r="1.5"/>
<circle cx="362.4" cy="122.3" r="1.51"/>
<circle cx="115.7" cy="153.8" r=".85"/>
<circle cx="124.4" cy="148" r=".62"/>
<circle cx="135.9" cy="148" r=".62"/>
<circle cx="139.4" cy="148" r=".62"/>
<circle cx="150.9" cy="148" r=".62"/>
<circle cx="165.7" cy="153.8" r=".85"/>
<circle cx="222.9" cy="153.8" r=".85"/>
<circle cx="247.2" cy="148" r=".62"/>
<circle cx="258.7" cy="148" r=".62"/>
<circle cx="260.4" cy="153.8" r=".85"/>
<circle cx="115.7" cy="162.8" r="1.01"/>
<circle cx="115.7" cy="171.8" r=".86"/>
<circle cx="136.7" cy="177.7" r="1.13"/>
<circle cx="165.7" cy="171.8" r=".86"/>
<circle cx="165.7" cy="162.8" r=".99"/>
<circle cx="222.9" cy="171.8" r=".86"/>
<circle cx="260.2" cy="162.8" r="3.7"/>
<circle cx="260.4" cy="171.8" r=".86"/>
<circle cx="268.3" cy="188.2" r="1.14"/>
</g>
<path d="M412.4 262.3a2.5 2.5 0 0 0-4.1-1.1 2.5 2.5 0 0 0 1 4.2 2.5 2.5 0 0 0 3.2-2.9l-.1-.2" fill="none" stroke="#000" stroke-width=".3" stroke-dasharray="30.5 1.3 1.3 1.3" stroke-dashoffset="24.5" stroke-linecap="butt"/>
<path d="M414.8 261.5a5 5 0 0 0-8.3-2 5 5 0 0 0 2.2 8.3 5 5 0 0 0 6.2-6l-.1-.3" fill="none" stroke="#000" stroke-width=".3" stroke-dasharray="30.5 1.3 1.3 1.3" stroke-dashoffset="16.7" stroke-linecap="butt"/>
<g fill="none" stroke="#000" stroke-width=".3" stroke-dasharray="6.3 1.3 1.3 1.3 5.1">
<path d="M176.2 53.7l2 5.1M178.2 58.8l-4 4M186.2 53.7l2 5.1M188.2 58.8l-4 4M174.2 76.9l2 5.1M178.2 72.9l-4 4M184.2 76.9l2 5.1M188.2 72.9l-4 4M176.2 104.9l2 4.8M178.2 109.7l-4 4M186.2 104.9l2 4.8M188.2 109.7l-4 4"/>
<path d="M174.2 127.3l2 4.7M178.2 123.3l-4 4M184.2 127.3l2 4.7M188.2 123.3l-4 4M176.2 148.6l2 5.1M178.2 153.7l-4 4M186.2 148.6l2 5.1M188.2 153.7l-4 4M174.2 171.9l2 5.1M178.2 167.9l-4 4M184.2 171.9l2 5.1M188.2 167.9l-4 4"/>
</g>
<path d="M174.2 62.8l4 10.1M184.2 62.8l4 10.1M174.2 157.7l4 10.2M184.2 157.7l4 10.2" fill="none" stroke="#000" stroke-width=".3" stroke-dasharray="6.3 1.3 1.3 1.3 5.1" stroke-dashoffset="5.3"/>
<path d="M174.2 113.7l4 9.6M184.2 113.7l4 9.6" fill="none" stroke="#000" stroke-width=".3" stroke-dasharray="6.3 1.3 1.3 1.3 5.1" stroke-dashoffset="5.6"/>
<path d="M259.2 162.8h-1M260.4 164v1M260.4 161.5v-1M261.7 162.8h1" fill="none" stroke="#000" stroke-width=".3" stroke-dasharray="30.5 1.3 1.3 1.3"/>
<path d="M342.2 116.3v6.5" fill="none" stroke="#000" stroke-width=".3" stroke-dasharray="30.5 1.3 1.3 1.3" stroke-dashoffset="29.1"/>
<path d="M410 255.7v14.9" fill="none" stroke="#000" stroke-width=".3" stroke-dasharray="30.5 1.3 1.3 1.3" stroke-dashoffset="25"/>
<path d="M403.4 263l12.6-.1" fill="none" stroke="#000" stroke-width=".3" stroke-dasharray="30.5 1.3 1.3 1.3" stroke-dashoffset="26.1"/>
<path d="M216 248v5" fill="none" stroke="#000" stroke-width=".3" stroke-dasharray="30.5 1.3 1.3 1.3" stroke-dashoffset="29.9"/>
<path d="M110.7 76.6v-17.5M138.2 76.6v-17.5M245.4 76.6v-17.5M272.9 76.6v-17.5" fill="none" stroke="#f00" stroke-width=".3" stroke-dasharray="30.5 1.3 1.3 1.3" stroke-dashoffset="23.6"/>
<g fill="#000">
<path d="M330.4 128.7l1-.4-.6 .8z"/>
<path d="M153.8 59.1l.2 1h-.5zM153.5 75.6h.5l-.2 1zM74.9 26.4l.3 1h-.5zM74.7 77.9h.5l-.3 1zM297 151.8l.3 1h-.5zM296.8 172.8h.5l-.3 1z"/>
<path d="M159.7 51.4l1 .2-1 .3zM115.7 51.6l1-.2v.5zM284.4 52.6l1 .2-1 .3zM272.9 52.8l1-.2v.5zM244.4 14.2l1 .3-1 .2zM138.2 14.5l1-.3v.5zM284.4 141.8l1 .3-1 .2zM260.4 142.1l1-.3v.5zM352.2 138.6l1 .3-1 .2zM342.2 138.9l1-.3v.5z"/>
<path d="M80.2 99.6l1-.3v.5zM284.4 99.3l1 .3-1 .2zM80.2 14.5l1-.3v.5zM137.2 14.2l1 .3-1 .2zM127.9 77.6l-.5 .9 .5 .1zM128.2 55.5l1-.3v.5zM147.2 55.2l1 .3-1 .2zM138.4 77.5l.1 1 .4-.1zM79.2 22.3l1 .2-1 .3zM110.7 22.5l1-.2v.5zM80.2 142.1l1-.3v.5zM114.7 141.8l1 .3-1 .2zM80.2 212.5l1-.2v.5zM114.7 212.3l1 .2-1 .3zM115.7 212.5l1-.2v.5zM164.7 212.3l1 .2-1 .3zM165.7 212.5l1-.2v.5zM259.4 212.3l1 .2-1 .3zM116.2 163.7l.3 1 .4-.3zM260.7 172.6v1.1l.5-.2zM330.3 138.6l1.1 .3-1.1 .2zM342.2 138.9l1-.3v.5z"/>
<path d="M331.5 99.4l1-.3v.5zM352 99.1l1 .3-1 .2z"/>
<path d="M323.9 127.9h.5l-.2 1zM324.2 102.9l.2 1h-.5z"/>
<path d="M115.7 142.1l1-.3v.5zM221.9 141.8l1 .3-1 .2z"/>
<path d="M222.9 142.1l1-.3v.5zM259.4 141.8l1 .3-1 .2z"/>
<path d="M290.3 153.8l.3 1h-.5zM290.1 170.8h.5l-.3 1z"/>
<path d="M348.7 197.6l.2 1h-.5zM348.4 204.6h.5l-.2 1z"/>
<path d="M357.5 195.5l1.1-.2v.5zM354.5 195.3l1.1 .2-1.1 .3z"/>
</g>
<path d="M331.4 127.9v.5" fill="none" stroke="#f00" stroke-width=".3"/>
<g font-size="6.3">
<text x="282.1" y="250.3">名称</text>
<text x="347.1" y="250.3">图号</text>
<text x="282.1" y="260.3">材质</text>
<text x="347.1" y="260.3">质量</text>
<text x="383.3" y="262.1">视</text>
<text x="383.3" y="270">图</text>
<text x="282.1" y="270.3">版次</text>
<text x="347.1" y="270.3">比例</text>
</g>
<g font-size="4.9">
<text x="4.1" y="229.3">注意：1.行走平行度（正面+侧面），450行程内，≤±0.03mm，1000行程内，≤±0.05mm。</text>
<text x="12.8" y="235.2">2.本体形变，450行程内，≤±0.03mm，1000行程内，≤±0.05mm。</text>
<text x="16.9" y="245.5">型号规格</text>
<text x="78.9" y="245.5">GTH4-300-BR-M05-C4</text>
<text x="10.7" y="253.5">螺杆规格/型号</text>
<text x="61.8" y="253.5">1002</text>
<text x="96.3" y="253.5">1005</text>
<text x="16.9" y="259.5">有效行程</text>
<text x="97.5" y="259.5">300</text>
<text x="16.9" y="265.5">精度等级</text>
<text x="98.7" y="265.5">C7</text>
<text x="16.9" y="272">马达容量</text>
<text x="87.6" y="272">50W(无刹车)</text>
<text x="11.9" y="279.1">重复定位精度</text>
<text x="97.7" y="279.1">0.02</text>
<text x="4.5" y="285.9">感应开关方式及数量</text>
<text x="81.4" y="285.9">外挂型三只（C4）</text>
<text x="11.9" y="292.1">建议最快速度</text>
<text x="58.1" y="292.1">100MM/S</text>
<text x="92.5" y="292.1">250MM/S</text>
<text x="127" y="292">500MM/S</text>
</g>
<g font-size="4.2">
<text x="301.9" y="249.5">GTH4-300-BR-M05-C4</text>
<text x="259" y="267">2022/9/24</text>
</g>
<g font-size="4.1">
<text x="90.1" y="13.9">116 滑台原点</text>
<text x="182.7" y="13.9">300 有效行程</text>
<text x="83.8" y="21.9">61</text>
<text x="92.4" y="21.9">1 滑台极限位置</text>
<text x="140" y="51.1">90</text>
<text x="288.9" y="52.3">25</text>
<text x="297.5" y="52.3">1 滑台极限位置</text>
<text x="74.4" y="57.5" transform="rotate(-90 74.4 57.5)">105</text>
<text x="140" y="54.9">40</text>
<text x="153.2" y="55.6" transform="rotate(-90 153.2 55.6)">35</text>
<text x="143.3" y="89.5">2 x</text>
<text x="156.6" y="89.5">3 H7</text>
<text x="172.6" y="89.5">4.5</text>
<text x="99" y="90.2">4 x M4</text>
<text x="116.9" y="90.2">9.5</text>
<text x="182.6" y="99">496</text>
<text x="340.2" y="98.8">43</text>
<text x="323.6" y="115.3" transform="rotate(-90 323.6 115.3)">52</text>
<text x="310.8" y="134.4">基准面</text>
<text x="97.6" y="141.5">71</text>
<text x="157.1" y="141.5">3*100</text>
<text x="241.9" y="141.5">75</text>
<text x="270.5" y="141.5">50</text>
<text x="331.8" y="138.3">21.70</text>
<text x="346.1" y="138.3">22</text>
<text x="264.9" y="164.4">II</text>
<text x="289.8" y="163.3" transform="rotate(-90 289.8 163.3)">36</text>
<text x="296.4" y="163.4" transform="rotate(-90 296.4 163.4)">44</text>
<text x="126.5" y="179.1">2 x</text>
<text x="139.8" y="179.1">4 H7</text>
<text x="155.8" y="179.1">4</text>
<text x="350.6" y="179.7">2 : 1</text>
<text x="353.7" y="174.5">II</text>
<text x="265.4" y="184.6">10 x M4</text>
<text x="286.6" y="184.6">10</text>
<text x="271.4" y="189.6">3.40 贯穿</text>
<text x="344" y="196.8" transform="rotate(-90 344 196.8)">+0.012</text>
<text x="348.1" y="194.7" transform="rotate(-90 348.1 194.7)">0</text>
<text x="360.7" y="195">1</text>
<text x="348.1" y="200.9" transform="rotate(-90 348.1 200.9)">4</text>
<text x="97.6" y="211.9">71</text>
<text x="134.3" y="211.9">100</text>
<text x="205.8" y="211.9">275</text>
<text x="221.3" y="247.4">1</text>
<text x="131.6" y="253.2">1010</text>
<text x="218.2" y="257.4">序号</text>
<text x="221.3" y="252.4">2</text>
<text x="230.7" y="257.4">修 订 版 次</text>
<text x="255.9" y="257.4">设计变更编号</text>
<text x="225" y="262.4">设</text>
<text x="238.8" y="262.4">计</text>
<text x="252.5" y="262.4">变</text>
<text x="266.2" y="262.4">更</text>
<text x="218.4" y="267.4">设 计</text>
<text x="367.9" y="269.9">1:2</text>
<text x="218.4" y="272.4">校 核</text>
<text x="218.4" y="277.4">批 准</text>
<text x="218.9" y="282.9">技术要求：</text>
<text x="229.2" y="287.4">1、未标注公差全部 0.1</text>
<text x="229.1" y="291.9">2、未标注倒角全部C0.3</text>
</g>
</svg>
